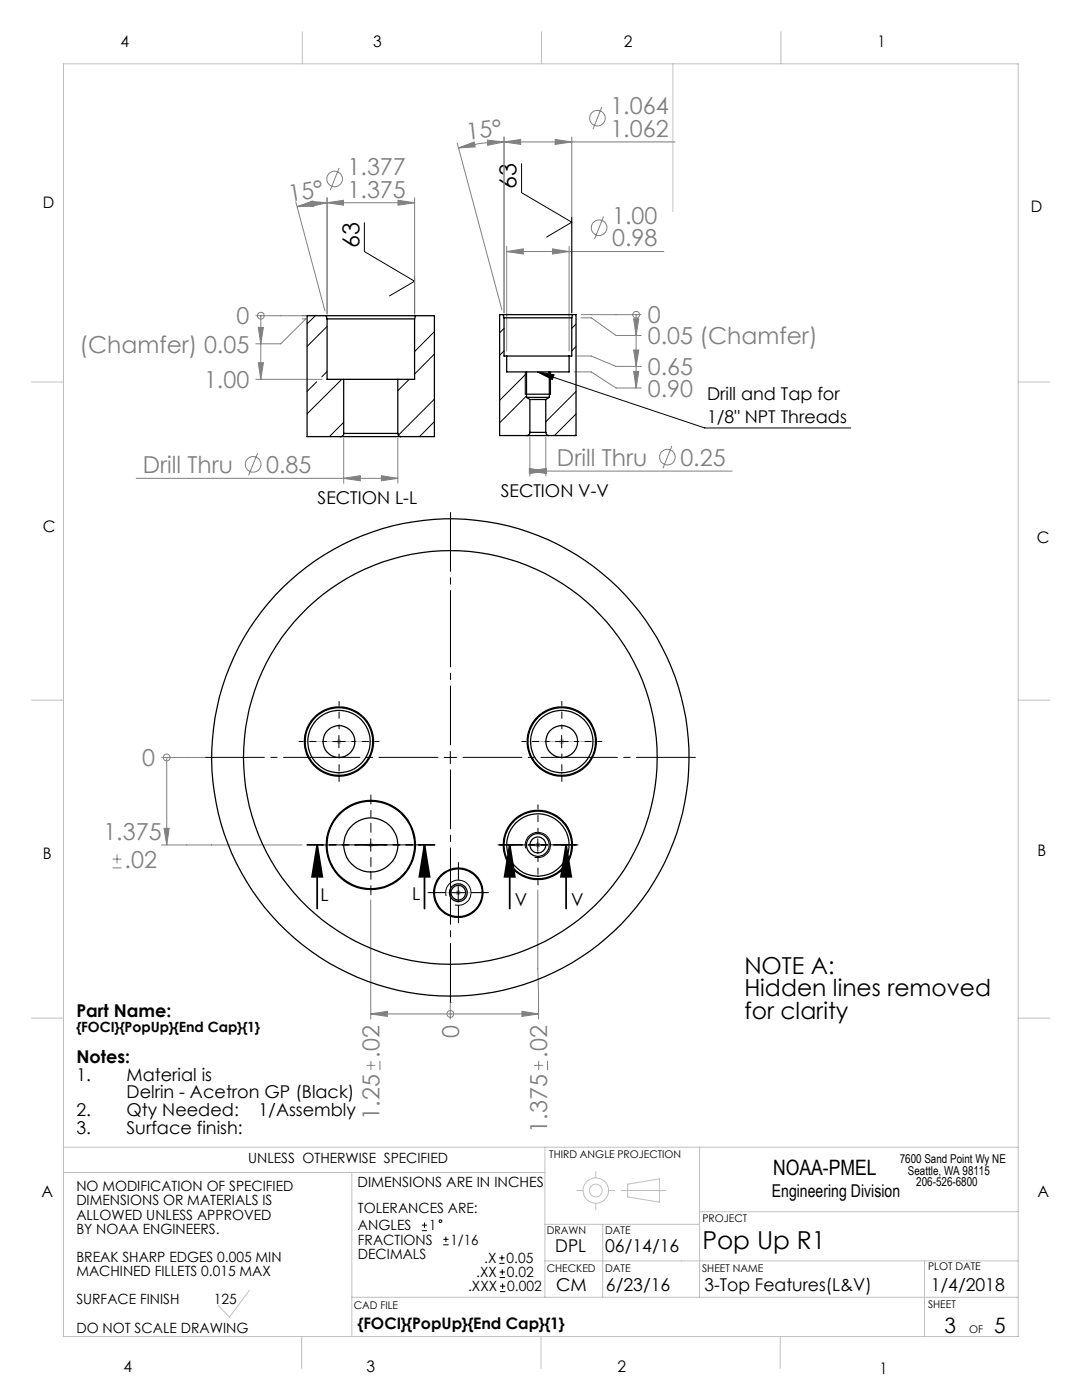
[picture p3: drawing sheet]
<svg xmlns="http://www.w3.org/2000/svg" width="216mm" height="279mm" viewBox="0 0 216 279" stroke-linecap="round" stroke-linejoin="round" font-family="sans-serif">
<g fill="none" stroke="#c0c0c0" stroke-width=".2">
<path d="M12.7 12.7h190.5v254h-190.5zM60.3 6.3v6.4M108.1 6.3v6.4M134.3 12.7v29.5M155.8 6.3v6.4M6.3 76.2h6.4M203.2 76.2h6.3M6.3 139.7h6.4M203.2 139.7h6.3M60 148h15.2M67.3 147.6l.7 .7M67.6 147.5v1"/>
<path d="M68 147.6l-.7 .7M104.5 148h15.2M111.7 147.6l.7 .7M112.1 147.5v1M112.4 147.6l-.7 .7M73.5 168.6h1M73.6 168.3l.7 .7M74 168.1v1M74.3 168.3l-.7 .7M85.7 178.2h11.5M91.1 177.8l.7 .7M91.4 177.7v.9"/>
<path d="M91.8 177.8l-.7 .7M106.8 168.6h1M107 168.3l.7 .7M107.3 168.1v1M107.7 168.3l-.7 .7M6.3 203.2h6.4M203.2 203.2h6.3M12.7 229h190.5M12.7 234h96M70.2 234v32.7M108.7 229v29.9M115.1 237.6h1.2"/>
<path d="M118.9 233.8v1.3M121.4 237.6h1.3M124 237.6h8.9M125.2 236.3l6.4-1v4.6l-6.4-1zM139.6 229v29.9M49.8 257.5l-4 5.4-2.2-2.3M70.2 258.9h133M108.7 251.6h94.5M108.7 244.3h30.9M118.9 240.1v1.3M120.3 244.3v14.6M139.6 241.8h63.6"/>
<path d="M184.5 251.6v15.1M60.2 266.7v6.4M108 266.7v6.4M155.7 266.7v6.4"/>
<circle cx="118.9" cy="237.6" r="2.53"/>
<circle cx="118.9" cy="237.6" r="1.27"/>
</g>
<g fill="none" stroke="#808080" stroke-width=".2">
<path d="M65.3 39.5v23.2M67.7 33.5l-1.8 4.5M79.4 40l3.3 .5-3.3 .5zM82.7 39.5v23.2M91.2 28.5l9 33.3M91.5 29.5l3.1-1.2 .2 1zM97.3 28l3.3 .3-3.3 .7zM100.6 28.3l3.3-.5v1zM100.6 28.3a32.7 32.7 0 0 0-9.1 1.2M100.6 27.3v35.1M100.6 28.3h34.1M110.8 27.8l3.3 .5-3.3 .5z"/>
<path d="M114.1 27.3v35.1M120.1 21.3l-1.8 4.5M59 40.3l5.8 21.8M59.3 41.2l3.1-1.1 .2 1zM61.9 40.2l3.4 .3-3.3 .7zM65.3 40.5a25.6 25.6 0 0 0-6 .7M65.3 40.5l3.2-.5v1zM65.3 40.5h17.4M101.1 50.2l3.3-.5v1zM101.1 49.2v20.9M101.1 50.2h31.4M110.2 49.7l3.4 .5-3.4 .5z"/>
<path d="M113.6 49.2v20.9M120.4 43.2l-1.8 4.5M51 63h10M51 75.7h13.3M51.5 65.3h1.1l-.6 3.3zM51.5 72.4h1.1l-.6 3.3zM52 63h.1M52 63v12.7M60.3 63.6h.7l-5 5h-5M114.5 74.2h3.5l4.9 3.2h5.1M115.1 71h2.9l4.9 2.1h5.1M116 62.8h12"/>
<path d="M116 63.4h2l4.9 3.6h5.1M126.4 63.6h1.1l-.6 3.4zM126.4 69.9h1.1l-.6 3.2zM126.4 74.1h1.1l-.6 3.3zM126.9 62.8h.1M126.9 62.8v14.6M27.2 95.5h52.2M51.4 90.5l-1.8 4.4M68.6 95.5l3.3-.6v1.1zM68.6 87.5v8.9M76.1 94.9l3.3 .6-3.3 .5zM79.4 87.5v8.9"/>
<path d="M105.6 93.5l3.3 .5-3.3 .5zM105.7 94l3.3-.5v1zM105.7 87.3v7.7M105.7 94h40.4M108.9 87.3v7.7M134.1 89l-1.8 4.5M32.2 151.2h8.8M33.3 151.2v17.4M33.3 151.2h.1M22.5 173.2h1.7M22.5 171.4h1.7M23.4 170.5v1.8"/>
<path d="M32.2 168.6h28.1M32.7 165.3h1.1l-.5 3.3zM74 179.6v23.8M90.9 178.2h1.1M91.1 177.8l.7 .7M91.4 177.7v.9M91.8 177.8l-.7 .7M106.8 168.6h1M107 168.3l.7 .7M107.3 177.6l.2 25.8M107.3 168.1v1M107.7 168.3l-.7 .7"/>
<path d="M73.1 212.6h1.8M74 202.4h33.5M74 202.4l3.3-.6v1zM74 211.7v1.8M75.8 211.7v1.8M89.9 202.4h.1M89.9 200.1h.1M89.9 200.1v3.3M104.1 201.8l3.4 .6-3.4 .4zM106.6 212.6h1.8M107.5 211.7v1.8M109.3 211.7v1.8"/>
<circle cx="66.8" cy="35.7" r="1.55"/>
<circle cx="119.2" cy="23.6" r="1.56"/>
<circle cx="119.5" cy="45.4" r="1.56"/>
<circle cx="52.1" cy="63" r=".69"/>
<circle cx="127" cy="62.8" r=".68"/>
<circle cx="50.5" cy="92.7" r="1.55"/>
<circle cx="133.2" cy="91.2" r="1.55"/>
<circle cx="33.2" cy="151.2" r=".69"/>
<circle cx="89.9" cy="202.3" r=".68"/>
</g>
<path d="M63.3 168.6l1 6.4h-2zM63.3 168.6v12.7M84.7 168.6l1 6.4h-2zM84.7 168.6v12.7M101.7 168.6l1 6.4h-2zM101.7 168.6v12.7M113 168.6l1 6.4h-2.1zM113 168.6v12.7" fill="none" stroke="#000" stroke-width=".35"/>
<g fill="none" stroke="#000" stroke-width=".2">
<path d="M104.1 32.7v5.8l10 5.8-5 3M72.7 44.4v5.8l10 5.9-5 3M82.7 55.1v7.6M114.1 43.4v19M104.8 74.2v4.5M107.2 74.2l3.4 .6-.4 .9zM107.2 74.2l33.4 11.2h29.2M109.9 74.2v4.5M66.4 148h2.5M67.6 146.8v2.5M88.6 151.2h2.5M89.9 149.9v2.5"/>
<path d="M110.8 148h2.5M112.1 146.8v2.5M72.7 168.6h2.5M74 167.4v2.5M89 178.8a2.52 2.52 0 0 1 2.2-3.2 2.52 2.52 0 0 1 2.7 2.7 2.52 2.52 0 0 1-3.1 2.3M90.2 178.2h2.5M91.4 176.9v2.5M104.9 169.3a2.52 2.52 0 0 1 2.2-3.2 2.52 2.52 0 0 1 2.7 2.7 2.52 2.52 0 0 1-3.1 2.3M106.1 168.6h2.5M107.3 167.4v2.5"/>
</g>
<path d="M99.7 168.6h15.3" fill="none" stroke="#000" stroke-width=".35" stroke-dasharray="6.3 1.3 1.3 1.3 1.3 1.3" stroke-dashoffset="1.9"/>
<path d="M86.7 168.6h-25.4" fill="none" stroke="#000" stroke-width=".35" stroke-dasharray="6.3 1.3 1.3 1.3 1.3 1.3" stroke-dashoffset="3.2"/>
<path d="M89 178.1h-3.6M91.5 175.6v-3.5M94 178.1h3.5M91.5 180.6v3.6" fill="none" stroke="#000" stroke-width=".2" stroke-dasharray="15.2 1.3 1.3 1.3"/>
<path d="M87.4 151.2h-46.4M89.9 148.7v-46.4M89.9 153.7v46.3M92.4 151.2h46.4" fill="none" stroke="#000" stroke-width=".2" stroke-dasharray="15.2 1.3 1.3 1.3" stroke-dashoffset="3.5"/>
<path d="M65.2 148h-5.5M67.7 145.5v-5.5M67.7 150.5v5.5M70.2 148h5.5M109.6 148h-5.5M112.1 145.5v-5.5M112.1 150.5v5.5M114.6 148h5.5M104.8 168.6h-5.4M107.3 166.1v-5.5M107.3 171.1v5.5M109.8 168.6h5.5" fill="none" stroke="#000" stroke-width=".2" stroke-dasharray="15.2 1.3 1.3 1.3" stroke-dashoffset="14.4"/>
<path d="M71.5 168.6h-7.5M74 166.1v-7.5M74 171.1v7.5M76.5 168.6h7.5" fill="none" stroke="#000" stroke-width=".2" stroke-dasharray="15.2 1.3 1.3 1.3" stroke-dashoffset="13.4"/>
<path d="M104.8 78.7h5.1" fill="none" stroke="#000" stroke-width=".25"/>
<g fill="#000">
<path d="M84.7 168.6l1 6.4h-2zM63.3 168.6l1 6.4h-2z"/>
<path d="M101.7 168.6l1 6.4h-2zM113 168.6l1 6.4h-2.1z"/>
</g>
<g fill="#808080">
<path d="M32.7 165.3h1.1l-.5 3.3z"/>
<path d="M126.4 63.6h1.1l-.6 3.4zM126.4 69.8h1.1l-.6 3.3zM126.4 74.1h1.1l-.6 3.3zM51.5 65.3h1.1l-.6 3.3zM51.5 72.4h1.1l-.6 3.3z"/>
<path d="M104.1 201.8l3.4 .6-3.4 .4zM74 202.4l3.3-.6v1z"/>
<path d="M100.6 28.3l3.3-.5v1zM110.8 27.8l3.3 .5-3.3 .5zM101.1 50.2l3.3-.5v1zM110.2 49.7l3.4 .5-3.4 .5zM105.7 94l3.3-.5v1zM105.6 93.5l3.3 .5-3.3 .5zM65.3 40.5l3.2-.5v1zM79.4 40l3.3 .5-3.3 .5zM68.6 95.5l3.3-.6v1.1zM76.1 94.9l3.3 .6-3.3 .5z"/>
<path d="M97.3 28l3.3 .3-3.3 .7zM91.5 29.5l3.1-1.2 .2 1z"/>
<path d="M61.9 40.2l3.4 .3-3.3 .7zM59.3 41.2l3.1-1.1 .2 1z"/>
</g>
<path d="M107.2 74.2l3.4 .6-.4 .9z" fill="#000"/>
<g fill="none" stroke="#000" stroke-width=".25">
<path d="M65.1 63h17.8M65.1 63h-3.8v24.1h6.6M65.1 63l.2 .6M65.3 63.6h17.4M65.3 63.6v12.1h3.3M68.6 75.7h10.8M68.6 75.7v10.8M79.4 75.7v10.8M82.7 63.6v12.1h-3.3M82.9 63h3.8v24.1h-6.7M82.9 63l-.2 .6M100.4 62.8h13.8"/>
<path d="M100.4 62.8l.2 .6M100.4 62.8h-.7v24.1h5.4M100.6 63.4h13.5M100.6 63.4v7.6h.5M101.1 71h12.5M101.1 71v3.2h4M105.1 79.3h4.5M105.1 74.2h4.5M105.1 79.3l.6 .4M105.1 74.2v5.1M105.7 79.7h3.2M105.7 79.7v6.6"/>
<path d="M108.9 79.7v6.6M109.6 79.3l-.7 .4M109.6 74.2v5.1M113.6 71v3.2h-4M114.1 63.4v7.6h-.5M114.2 62.8l-.1 .6M114.2 62.8h.7v24.1h-5.4M67.9 87.1h12.1M68.6 86.5a.6 .6 0 0 1-.7 .6M68.6 86.5h10.8M79.4 86.5a.66 .66 0 0 0 .6 .6M105.1 86.9h4.4"/>
<path d="M105.7 86.3h3.2M105.7 86.3a.6 .6 0 0 1-.6 .6M108.9 86.3a.66 .66 0 0 0 .6 .6"/>
<circle cx="67.6" cy="148" r="3.2"/>
<circle cx="67.6" cy="148" r="6.7"/>
<circle cx="67.6" cy="148" r="6.9"/>
<circle cx="67.6" cy="148" r="6.2"/>
<circle cx="89.9" cy="151.2" r="41.3"/>
<circle cx="89.9" cy="151.2" r="47.6"/>
<circle cx="112.1" cy="148" r="3.2"/>
<circle cx="112.1" cy="148" r="6.7"/>
<circle cx="112.1" cy="148" r="6.2"/>
<circle cx="112.1" cy="148" r="6.9"/>
<circle cx="74" cy="168.6" r="5.4"/>
<circle cx="74" cy="168.6" r="8.7"/>
<circle cx="74" cy="168.6" r="8.9"/>
<circle cx="91.4" cy="178.2" r="4.9"/>
<circle cx="91.5" cy="178.2" r="4.8"/>
<circle cx="91.5" cy="178.2" r="1.46"/>
<circle cx="91.5" cy="178.2" r="1.78"/>
<circle cx="107.3" cy="168.6" r="6.7"/>
<circle cx="107.3" cy="168.6" r="2.27"/>
<circle cx="107.3" cy="168.6" r="6.9"/>
<circle cx="107.3" cy="168.6" r="6.2"/>
<circle cx="107.3" cy="168.6" r="1.59"/>
</g>
<g fill="none" stroke="#000" stroke-width=".2">
<path d="M62.9 63l-1.6 1.6M63.2 76.2l-1.9 1.9M65.3 74.2l-1.1 1M65.3 65.2l-4 3.9M68.2 75.7l-6.9 6.9M81.7 75.7l-2.3 2.3M86.7 66.2l-4 4M86.7 79.7l-7.2 7.2M86.7 70.7l-4 3.9M100.6 65.5l-.9 .9M100.6 70l-.9 .9M105.1 74.5l-5.4 5.4"/>
<path d="M105.1 79l-5.4 5.4M109.9 74.2l-.3 .3M114.9 64.7l-.8 .8M114.9 78.1l-6 6.1M114.9 69.1l-.8 .9M68.6 84.3l-2.9 2.8M86.7 84.1l-3 3M114.9 82.6l-4.3 4.3M84.2 245.6h1M84.2 244.5h1M84.7 244v1M88.4 248.4h1.1"/>
<path d="M88.4 247.3h1.1M89 246.8v1.1M99.6 252.1h1.1M99.6 251h1.1M99.7 255h1.1M99.7 253.9h1.1M99.8 257.8h1M99.8 256.7h1M100.2 250.5v1.1M100.2 253.3v1.1M100.3 256.2v1"/>
<circle cx="87.9" cy="243.7" r=".28"/>
</g>
<text font-size="4.9" x="140.2" y="249.3">Pop Up R1</text>
<g font-size="4.7" fill="#808080">
<text x="121.8" y="22.8">1.064</text>
<text x="93.2" y="27.9" transform="rotate(-6 93.2 27.9)">15°</text>
<text x="121.8" y="27.3">1.062</text>
<text x="69.4" y="34.9">1.377</text>
<text x="57.8" y="40.3" transform="rotate(-10 57.8 40.3)">15°</text>
<text x="69.4" y="39.4">1.375</text>
<text x="122.1" y="44.6">1.00</text>
<text x="122.1" y="49.2">0.98</text>
<text x="47.2" y="64.8">0</text>
<text x="129.3" y="64.6">0</text>
<text x="15.9" y="70.4">(Chamfer) 0.05</text>
<text x="129.3" y="68.7">0.05 (Chamfer)</text>
<text x="40.7" y="77.5">1.00</text>
<text x="129.3" y="74.9">0.65</text>
<text x="129.3" y="79.2">0.90</text>
<text x="28.5" y="94.4">Drill Thru</text>
<text x="53.1" y="94.4">0.85</text>
<text x="111.1" y="92.9">Drill Thru</text>
<text x="135.8" y="92.9">0.25</text>
<text x="28.4" y="152.9">0</text>
<text x="20.6" y="167.6">1.375</text>
<text x="24.9" y="173.1">.02</text>
<text x="91.6" y="207.2" transform="rotate(-90 91.6 207.2)">0</text>
<text x="75.7" y="211.1" transform="rotate(-90 75.7 211.1)">.02</text>
<text x="109.2" y="211.1" transform="rotate(-90 109.2 211.1)">.02</text>
<text x="75.7" y="223.5" transform="rotate(-90 75.7 223.5)">1.25</text>
<text x="109.2" y="226.1" transform="rotate(-90 109.2 226.1)">1.375</text>
</g>
<g font-size="4.7">
<text x="103.1" y="37.8" transform="rotate(-90 103.1 37.8)">63</text>
<text x="71.7" y="49.6" transform="rotate(-90 71.7 49.6)">63</text>
<text x="148.5" y="194.3">NOTE A:</text>
<text x="148.5" y="198.8">Hidden lines removed</text>
<text x="148.5" y="203.4">for clarity</text>
</g>
<g font-size="4.2">
<text x="154.3" y="234.4">NOAA-PMEL</text>
<text x="188.4" y="266">3</text>
<text x="198.4" y="266">5</text>
</g>
<g font-size="3.5">
<text x="141.1" y="79.9">Drill and Tap for</text>
<text x="141.1" y="84.4">1/8&quot; NPT Threads</text>
<text x="63.4" y="100.6">SECTION L-L</text>
<text x="99.9" y="99.2">SECTION V-V</text>
<text x="64" y="179.8">L</text>
<text x="82.3" y="179.7">L</text>
<text x="102.7" y="180.8">V</text>
<text x="114" y="180.8">V</text>
<text x="15.2" y="203">Part Name:</text>
<text x="15.2" y="212.2">Notes:</text>
<text x="15.2" y="215.7">1.</text>
<text x="25.2" y="215.7">Material is</text>
<text x="25.2" y="219.2">Delrin - Acetron GP (Black)</text>
<text x="15.2" y="222.7">2.</text>
<text x="15.2" y="226.3">3.</text>
<text x="25.2" y="222.7">Qty Needed:</text>
<text x="25.2" y="226.3">Surface finish:</text>
<text x="51.6" y="222.7">1/Assembly</text>
<text x="154" y="239">Engineering Division</text>
<text x="110.8" y="249.9">DPL</text>
<text x="120.8" y="249.9">06/14/16</text>
<text x="111" y="257.7">CM</text>
<text x="120.9" y="257.7">6/23/16</text>
<text x="140.6" y="257.7">3-Top Features(L&amp;V)</text>
<text x="185.7" y="257.7">1/4/2018</text>
</g>
<g font-size="3.2">
<text x="24.1" y="9.4">4</text>
<text x="74.5" y="9.4">3</text>
<text x="124.5" y="9.4">2</text>
<text x="175.1" y="9.4">1</text>
<text x="8.5" y="41.5">D</text>
<text x="205.7" y="42.3">D</text>
<text x="8.5" y="106.3">C</text>
<text x="206.9" y="108.3">C</text>
<text x="8.5" y="171.5">B</text>
<text x="207" y="170.9">B</text>
<text x="8.3" y="239">A</text>
<text x="207" y="239">A</text>
<text x="71.4" y="265.2">{FOCI}{PopUp}{End Cap}{1}</text>
<text x="24.6" y="273.8">4</text>
<text x="73.1" y="273.9">3</text>
<text x="123.2" y="273.8">2</text>
<text x="175.5" y="274.1">1</text>
</g>
<g font-size="2.8">
<text x="15.2" y="206">{FOCI}{PopUp}{End Cap}{1}</text>
<text x="49.5" y="232.2">UNLESS OTHERWISE SPECIFIED</text>
<text x="15.2" y="237.7">NO MODIFICATION OF SPECIFIED</text>
<text x="71.3" y="236.9">DIMENSIONS ARE IN INCHES</text>
<text x="15.2" y="240.6">DIMENSIONS OR MATERIALS IS</text>
<text x="15.2" y="243.4">ALLOWED UNLESS APPROVED</text>
<text x="71.4" y="242">TOLERANCES ARE:</text>
<text x="71.4" y="245.6">ANGLES</text>
<text x="85.6" y="245.6">1</text>
<text x="15.2" y="246.2">BY NOAA ENGINEERS.</text>
<text x="15.2" y="251.9">BREAK SHARP EDGES 0.005 MIN</text>
<text x="71.4" y="251.2">DECIMALS</text>
<text x="71.4" y="248.4">FRACTIONS</text>
<text x="89.9" y="248.4">1/16</text>
<text x="15.2" y="254.7">MACHINED FILLETS 0.015 MAX</text>
<text x="93.4" y="257.7">.XXX</text>
<text x="95" y="254.9">.XX</text>
<text x="96.6" y="252.1">.X</text>
<text x="101.1" y="252.1">0.05</text>
<text x="101.2" y="254.9">0.02</text>
<text x="101.2" y="257.7">0.002</text>
<text x="15.2" y="260.3">SURFACE FINISH</text>
<text x="42.7" y="260.3">125</text>
<text x="15.2" y="266">DO NOT SCALE DRAWING</text>
</g>
<g font-size="2.4">
<text x="179.5" y="232.2">7600 Sand Point Wy NE</text>
<text x="181.2" y="234.4">Seattle, WA 98115</text>
<text x="182.8" y="236.7">206-526-6800</text>
</g>
<g font-size="2.1">
<text x="109.6" y="231.2">THIRD ANGLE PROJECTION</text>
<text x="140.2" y="243.8">PROJECT</text>
<text x="109.1" y="246.3">DRAWN</text>
<text x="120.8" y="246.3">DATE</text>
<text x="109.1" y="253.9">CHECKED</text>
<text x="120.8" y="253.9">DATE</text>
<text x="140.1" y="253.9">SHEET NAME</text>
<text x="185.2" y="253.5">PLOT DATE</text>
<text x="70.6" y="261.3">CAD FILE</text>
<text x="185.2" y="261.1">SHEET</text>
<text x="193.4" y="266">OF</text>
</g>
</svg>
